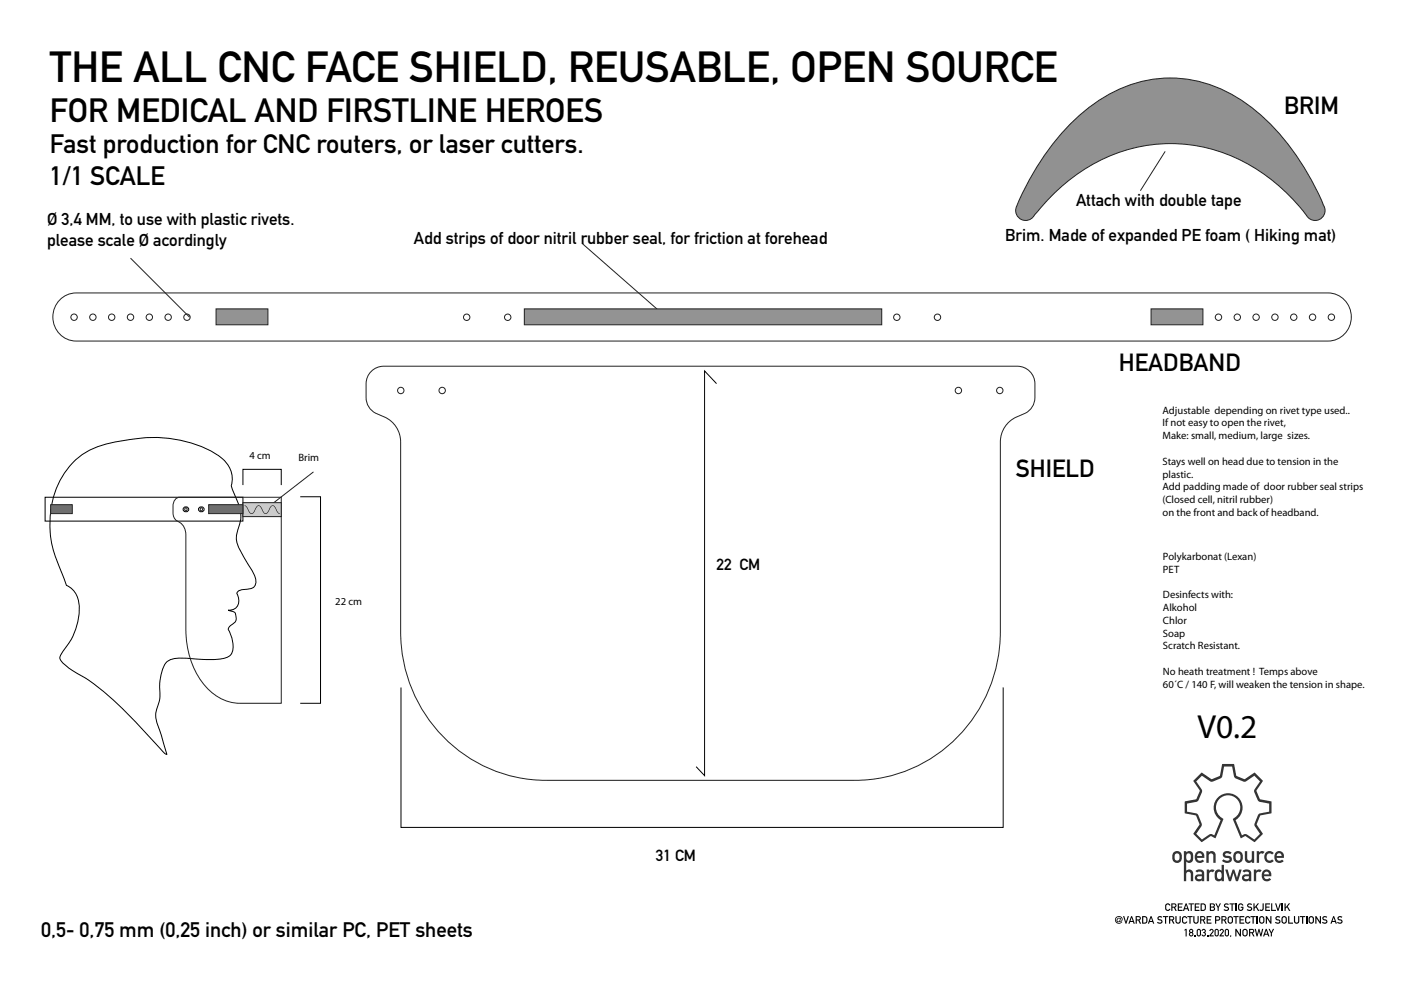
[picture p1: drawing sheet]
<svg xmlns="http://www.w3.org/2000/svg" width="744mm" height="526mm" viewBox="0 0 744 526" stroke-linecap="round" stroke-linejoin="round" font-family="sans-serif">
<!-- layer: Layer 1 -->
<g fill="#333">
<path d="M636 466h3a1.2 1.2 0 0 1-1 1 1.2 1.2 0 0 1-2-1zM636 462l-1 1 1 1 1-1a1.3 1.3 0 0 1 1 0 1.3 1.3 0 0 1 1 1h-2a2 2 0 0 0-2 3 2.1 2.1 0 0 0 4 1h1v-4a2.6 2.6 0 0 0-4-2z" fill-rule="evenodd"/>
<path d="M641 462h2v1l2-1v1a1.2 1.2 0 0 0-2 0 1.2 1.2 0 0 0 0 1v4h-2z" fill-rule="evenodd"/>
<path d="M647 463a1.7 1.7 0 0 1 2 2 1.7 1.7 0 0 1-2 2zM646 462a3 3 0 0 0 2 6l1-1v1h1v-9h-1v4l-1-1z" fill-rule="evenodd"/>
<path d="M651 462h1l2 4 1-4h1l1 4 2-4h1l-2 6h-1l-2-4-1 4h-1z" fill-rule="evenodd"/>
<path d="M661 466h3a1.2 1.2 0 0 1-1 1 1.2 1.2 0 0 1-2-1zM661 462l-1 1 1 1 1-1a1.3 1.3 0 0 1 1 0 1.3 1.3 0 0 1 1 1h-2a2 2 0 0 0-2 3 2.1 2.1 0 0 0 4 1h1v-4a2.6 2.6 0 0 0-4-2z" fill-rule="evenodd"/>
<path d="M666 462h2v1l2-1v1a1.2 1.2 0 0 0-2 0 1.2 1.2 0 0 0 0 1v4h-2z" fill-rule="evenodd"/>
<path d="M672 463h2v1h-2zM672 462a3 3 0 0 0-1 5 3 3 0 0 0 4 1v-1v-1a1.6 1.6 0 0 1-2 1 1.6 1.6 0 0 1-1-1h4a2.7 2.7 0 0 0-1-4 2.7 2.7 0 0 0-3 0z" fill-rule="evenodd"/>
<path d="M625 454a1.7 1.7 0 0 1 2 1 1.7 1.7 0 0 1-2 2l-1-2zM624 453a3 3 0 0 0-1 4 3 3 0 0 0 4 1 3 3 0 0 0 1-4 3 3 0 0 0-4-1z" fill-rule="evenodd"/>
<path d="M637 454h1l1 1h-3zM636 453a3 3 0 0 0-1 4 3 3 0 0 0 4 1l1-1h-1a1.6 1.6 0 0 1-2 0 1.6 1.6 0 0 1-1-1h4a2.7 2.7 0 0 0-1-3 2.7 2.7 0 0 0-3 0z" fill-rule="evenodd"/>
<path d="M641 452h1v1a2.1 2.1 0 0 1 3-1 2.1 2.1 0 0 1 1 2v4h-1v-3a1.2 1.2 0 0 0-1-2 1.4 1.4 0 0 0-2 2v3h-1z" fill-rule="evenodd"/>
<path d="M650 453a4 4 0 0 1 5 0l-1 1h-1a1.1 1.1 0 0 0-1-1 1.1 1.1 0 0 0-1 1 2.4 2.4 0 0 1 3 1 2.4 2.4 0 0 1 0 3 4 4 0 0 1-5-1l1-1 1 1a1.2 1.2 0 0 0 1 0 1.2 1.2 0 0 0 1-1 2.1 2.1 0 0 1-3-1 2.1 2.1 0 0 1 0-2z" fill-rule="evenodd"/>
<path d="M657 454a1.7 1.7 0 0 1 2 1 1.7 1.7 0 0 1-2 2v-2zM656 453a3 3 0 0 0-1 4 3 3 0 0 0 4 1 3 3 0 0 0 1-4 3 3 0 0 0-4-1z" fill-rule="evenodd"/>
<path d="M662 452h1v4a1.2 1.2 0 0 0 1 1 1.2 1.2 0 0 0 1-1v-4h1v6h-1a2.1 2.1 0 0 1-2 0 2.1 2.1 0 0 1-1-2z" fill-rule="evenodd"/>
<path d="M668 452h1v1l2-1 1 1-1 1a1.2 1.2 0 0 0-1-1 1.2 1.2 0 0 0-1 2v3h-1z" fill-rule="evenodd"/>
<path d="M673 453a2.9 2.9 0 0 1 4 0l-1 1a1.7 1.7 0 0 0-2 0 1.7 1.7 0 0 0 0 2 1.7 1.7 0 0 0 2 1h1a3 3 0 0 1-5 1 3 3 0 0 1 1-5z" fill-rule="evenodd"/>
<path d="M679 454h2v1h-3zM678 453a3 3 0 0 0-1 4 3 3 0 0 0 5 1v-1h-1a1.6 1.6 0 0 1-1 0 1.6 1.6 0 0 1-2-1h4a2.7 2.7 0 0 0-1-3 2.7 2.7 0 0 0-3 0z" fill-rule="evenodd"/>
</g>
<g fill="#333">
<path d="M629 452h1v1l2-1a3 3 0 0 1 2 3 3 3 0 0 1-2 3h-2v5a2.1 2.1 0 0 1 3-1 2.1 2.1 0 0 1 1 2v4h-1v-4a1.2 1.2 0 0 0-1-1 1.2 1.2 0 0 0-2 1v4h-1zM631 454h-1a1.6 1.6 0 0 0 0 3 1.6 1.6 0 0 0 3 0v-1a1.7 1.7 0 0 0 0-2 1.7 1.7 0 0 0-2 0z"/>
<path d="M636 415l3-3 5 3 5-2 1-1v-5h5l1 6 5 2h1l5-3 3 3-4 5 2 5 2 1 4 1v4l-5 1-2 6v1l3 4-3 3-5-3-2 1-3-8a8 8 0 0 0 1-12 8 8 0 0 0-11 0 8 8 0 0 0 2 12l-4 8-2-1-4 3-3-3 3-4v-1l-3-6-5-1v-4l5-1 3-5v-1zM634 415l4 5-2 5-6 1v6l5 1 2 5-3 5 4 4 5-3 3 1 4-10a7 7 0 0 1-4-8 7 7 0 0 1 9-4 7 7 0 0 1 4 8l-4 4 4 10 3-1 5 3 4-4-3-5 2-5 6-1v-6l-6-1-2-5 3-5-4-4-6 3-4-2-1-6h-6l-2 6-4 2-6-4z"/>
</g>
<path d="M69 137l32 32zM310 129l42 38z" fill="#000" stroke="#231f20" stroke-width=".53"/>
<g fill="#000">
<path d="M626 480h2h-2v2h2h-2v1h2v1h-2zM635 480h2h-2v2h2h-2v1h2v1h-2zM657 480v4zM666 480h1v2l1-2h1l-1 2 1 2h-1l-1-2v1v1h-1zM672 480h3h-2v2h2h-2v1h2v1h-3zM675 480h1v3h2v1h-3zM678 480l1 3 1-3h1l-2 4zM681 480h1v4h-1zM683 480v2l2-2h1l-2 2 2 2h-1l-1-2-1 1v1zM597 487l1 3 1-3h1l-1 4h-1zM615 487h1h2h-1a.7 .7 0 0 0-1 0 .7 .7 0 0 0 0 1 .7 .7 0 0 0 1 0 1.5 1.5 0 0 1 0 3 1.4 1.4 0 0 1-2-1 1 1 0 0 0 2 0 .8 .8 0 0 0 0-1h-1a1.2 1.2 0 0 1-1-1 1.2 1.2 0 0 1 0-1zM618 487h3h-1v4h-1v-4h-1z"/>
<path d="M620 480a1.4 1.4 0 0 1 1 0 1.4 1.4 0 0 1 1 1h-1a1.1 1.1 0 0 0-1 1 1.1 1.1 0 0 0 1 1h1a1.6 1.6 0 0 1-2 1 1.6 1.6 0 0 1-1-3zM625 487v2a.8 .8 0 0 0 1 1 .8 .8 0 0 0 1-1v-2v2a1.4 1.4 0 0 1-1 2 1.4 1.4 0 0 1-1-2zM629 494l2-1v4h-1v-3h-1zM628 487a1.4 1.4 0 0 1 2 0 1.4 1.4 0 0 1 1 1h-1a1.1 1.1 0 0 0-1 1 1.1 1.1 0 0 0 1 1h1a1.6 1.6 0 0 1-2 0 1.6 1.6 0 0 1-1-2zM631 487h3h-1v4h-1v-4h-1zM632 480h2h-1v4v-4h-1zM634 487h1v2a.8 .8 0 0 0 1 1 .8 .8 0 0 0 0-1v-2h1v2a1.4 1.4 0 0 1-1 2 1.4 1.4 0 0 1-2-2zM639 494a1.1 1.1 0 0 1 1 0 1.1 1.1 0 0 1 0 1 1.2 1.2 0 0 1 0 2 1.2 1.2 0 0 1-2-1h1a.7 .7 0 0 0 1 1 .6 .6 0 0 0 0-1 .6 .6 0 0 0-1 0l1-2h-1zM641 487h3h-2v1h1v1h-1v1h2v1h-3zM643 494a1.2 1.2 0 0 1 2 0 1.2 1.2 0 0 1 0 1l-2 2h2h-2l1-2v-1l-1 1zM646 480l1 2 1-2h1l-1 2v2h-1v-2zM649 494a1.2 1.2 0 0 1 1 0 1.2 1.2 0 0 1 0 1l-1 2h1h-2l2-2-1-1-1 1z"/>
<path d="M651 480h1h1l-1 1a.7 .7 0 0 0-1 0 .7 .7 0 0 0 1 1 1.4 1.4 0 0 1 1 2 1.4 1.4 0 0 1-2 0l-1-1h1a.8 .8 0 0 0 1 0 .8 .8 0 0 0 0-1 1.2 1.2 0 0 1-1 0 1.2 1.2 0 0 1 0-2zM654 497v1zM653 480h3h-1v4h-1v-4h-1zM656 493h1l2 3v-3v4l-2-2v2h-1zM655 487h3h-1v4v-4h-2zM659 487h2h-2v1h2v1h-2v1h2v1h-2zM658 480a1.4 1.4 0 0 1 2 0 1.4 1.4 0 0 1 1 1h-1a1.2 1.2 0 0 0-2 1 1.2 1.2 0 0 0 2 1v-1h-1h2a1.6 1.6 0 0 1-2 2 1.6 1.6 0 0 1-1-3zM663 480h1h1v1a.7 .7 0 0 0-1 0 .7 .7 0 0 0-1 0 .7 .7 0 0 0 1 1 1.4 1.4 0 0 1 1 2 1.4 1.4 0 0 1-2 0l-1-1h1a.8 .8 0 0 0 1 0 .8 .8 0 0 0 1-1h-1a1.2 1.2 0 0 1-1 0 1.2 1.2 0 0 1 0-2zM662 487a1.4 1.4 0 0 1 1 0 1.4 1.4 0 0 1 1 1 1.1 1.1 0 0 0-2 1 1.1 1.1 0 0 0 2 1 1.6 1.6 0 0 1-2 0 1.6 1.6 0 0 1 0-2zM665 487h2h-1v4v-4h-1zM667 493l1 3 1-3 1 3 1-3-1 4-1-2-1 2zM668 487v4z"/>
<path d="M671 480h1v3a1.3 1.3 0 0 1-1 1 1.3 1.3 0 0 1-2-1h2zM673 487l2 3v-3h1v4h-1l-2-3v3zM674 493h1l1 2v-2h1l-1 3v1h-1v-1zM678 487h1h1a.7 .7 0 0 0-1 0 .7 .7 0 0 0-1 1 .7 .7 0 0 0 1 0 1.6 1.6 0 0 1 1 3 1.4 1.4 0 0 1-2-1 .8 .8 0 0 0 1 0 .8 .8 0 0 0 1-1h-1a1.2 1.2 0 0 1-1-1 1.2 1.2 0 0 1 0-1zM685 487v3h2v1h-2zM688 487v2a.8 .8 0 0 0 1 1 .8 .8 0 0 0 1-1v-2v2a1.4 1.4 0 0 1-1 2 1.4 1.4 0 0 1-1-2zM691 487h3h-1v4h-1v-4h-1zM694 487h1v4h-1zM699 487h1l1 3v-3h1v4h-1l-1-3v3h-1zM703 487h1h1h-1a.7 .7 0 0 0-1 1 .7 .7 0 0 0 1 0 1.6 1.6 0 0 1 1 3 1.4 1.4 0 0 1-2-1h-1h1a.8 .8 0 0 0 1 0 .8 .8 0 0 0 1-1h-1a1.2 1.2 0 0 1-1-1 1.2 1.2 0 0 1 0-1zM711 487h1h1a.7 .7 0 0 0-1 0 .7 .7 0 0 0-1 1 .7 .7 0 0 0 1 0 1.6 1.6 0 0 1 1 3 1.4 1.4 0 0 1-2-1 .8 .8 0 0 0 1 0 .8 .8 0 0 0 1-1h-1a1.2 1.2 0 0 1-1-1 1.2 1.2 0 0 1 0-1z"/>
<path d="M594 489a.8 .8 0 0 0 1 0 .8 .8 0 0 0-1 0zM593 487a1.8 1.8 0 0 1 3 0 1.8 1.8 0 0 1-1 3 1.1 1.1 0 0 1-2-1 1.1 1.1 0 0 1 1-1 1.1 1.1 0 0 1 1 0h1l-1 1a1.2 1.2 0 0 0 1-1 1.2 1.2 0 0 0-1-1 1.8 1.8 0 0 0-2 3 1.7 1.7 0 0 0 3 0 2.1 2.1 0 0 1-3 0 2.1 2.1 0 0 1 0-3z"/>
<path d="M601 488v1h1zM601 487h1l1 4h-1v-1h-1l-1 1z"/>
<path d="M604 487v1h2l-1-1zM603 487h3v1l-1 1 1 2-1-2h-1v2h-1z"/>
<path d="M608 487v3a1.4 1.4 0 0 0 1-1 1.4 1.4 0 0 0-1-2zM607 487h1a2.1 2.1 0 0 1 2 2 2.1 2.1 0 0 1-2 2h-1z"/>
<path d="M612 488l-1 1h1zM611 487h1l1 4-1-1h-1v1h-1z"/>
<path d="M622 487v1h1v-1zM621 487h3v1l-1 1 1 2h-1v-2h-1v2h-1z"/>
<path d="M623 480v2l2-1h-1zM622 480h3v1l-1 1 1 2-1-2h-1v2h-1z"/>
<path d="M630 481v1h1zM630 480h1l1 4h-1v-1h-1l-1 1z"/>
<path d="M632 495a1 1 0 0 0 2 0 1 1 0 0 0-2 0zM632 496a1 1 0 0 0 2 0 1 1 0 0 0-2 0zM632 494a1.3 1.3 0 0 1 2 0 1.3 1.3 0 0 1 0 2 1.2 1.2 0 0 1 0 1 1.2 1.2 0 0 1-2 0 1.2 1.2 0 0 1 0-2z"/>
<path d="M637 494v3l1-3zM636 494a1.1 1.1 0 0 1 1-1 1.1 1.1 0 0 1 1 2v1a1.1 1.1 0 0 1-1 2 1.1 1.1 0 0 1-1-2z"/>
<path d="M638 487v1h2v-1zM638 487h2v1v1l1 2h-1l-1-2h-1v2z"/>
<path d="M639 480v3a1.4 1.4 0 0 0 1-1 1.4 1.4 0 0 0-1-2zM638 480h1a2.1 2.1 0 0 1 2 2 2.1 2.1 0 0 1-2 2h-1z"/>
<path d="M644 482v1a.6 .6 0 0 0 1 0 .7 .7 0 0 0-1-1zM644 480v2l1-1zM643 480h1a1.1 1.1 0 0 1 2 1 1 1 0 0 1-1 1 1.1 1.1 0 0 1 1 1 1.1 1.1 0 0 1-1 1h-2z"/>
<path d="M646 487v2l2-1v-1zM646 487h2a1.2 1.2 0 0 1 0 1 1.2 1.2 0 0 1-1 1h-1v2z"/>
<path d="M646 494v3h1v-3zM646 494a1.1 1.1 0 0 1 1-1 1.1 1.1 0 0 1 1 2v1a1.1 1.1 0 0 1-1 2 1.4 1.4 0 0 1-2-2z"/>
<path d="M650 487v1h1v-1zM649 487h3v1l-1 1 1 2h-1l-1-2v2h-1z"/>
<path d="M652 494l-1 3h1v-3zM651 494a1.1 1.1 0 0 1 1-1 1.1 1.1 0 0 1 1 2v1a1.1 1.1 0 0 1-1 2 1.1 1.1 0 0 1-1-2z"/>
<path d="M653 488a1.1 1.1 0 0 0 0 2 1.1 1.1 0 0 0 2 0 1.1 1.1 0 0 0 0-2l-1-1zM653 487a1.8 1.8 0 0 1 2 2 1.8 1.8 0 0 1-2 1z"/>
<path d="M661 494v1a1.1 1.1 0 0 0 0 2 1.1 1.1 0 0 0 1 0 1.1 1.1 0 0 0 0-2v-1zM661 494a1.8 1.8 0 0 1 2 1 1.8 1.8 0 0 1-2 2z"/>
<path d="M664 494v1h2v-1zM664 493l2 1v1v1l1 1h-1l-1-1h-1v1z"/>
<path d="M670 488a1.1 1.1 0 0 0 0 2 1.1 1.1 0 0 0 1 0 1.1 1.1 0 0 0 0-2v-1zM669 487a1.8 1.8 0 0 1 3 2 1.8 1.8 0 0 1-3 1z"/>
<path d="M673 494l-1 2h1zM673 493l2 4h-1h-2h-1z"/>
<path d="M682 488a1.1 1.1 0 0 0 0 2 1.1 1.1 0 0 0 1 0 1.1 1.1 0 0 0 0-2v-1zM681 487a1.8 1.8 0 0 1 3 2 1.8 1.8 0 0 1-3 1z"/>
<path d="M696 488a1.1 1.1 0 0 0 0 2 1.1 1.1 0 0 0 2 0 1.1 1.1 0 0 0 0-2l-1-1zM696 487a1.8 1.8 0 0 1 2 2 1.8 1.8 0 0 1-2 1z"/>
<path d="M709 488l-1 1h1zM708 487h1l1 4-1-1h-1v1h-1z"/>
</g>
<path d="M381 204l-7-7v215l-4-5M213 365v75h320v-75" fill="none" stroke="#000" stroke-width=".53"/>
<g fill="none" stroke="#231f20" stroke-width=".53">
<path d="M32 159l5-3h3h666a13 13 0 0 1 12 12 13 13 0 0 1-12 13h-666a13 13 0 0 1-11-8 13 13 0 0 1 3-14zM197 198l3-3h4h337a9 9 0 0 1 9 9v7a9 9 0 0 1-5 9l-5 2a14 14 0 0 0-8 13v101a78 78 0 0 1-79 79h-161a78 78 0 0 1-79-79v-101a14 14 0 0 0-9-13l-4-2a9 9 0 0 1-5-9v-8v-2z"/>
<circle cx="39" cy="169" r="1.7"/>
<circle cx="49" cy="169" r="1.7"/>
<circle cx="59" cy="169" r="1.7"/>
<circle cx="69" cy="169" r="1.7"/>
<circle cx="79" cy="169" r="1.7"/>
<circle cx="89" cy="169" r="1.7"/>
<circle cx="99" cy="169" r="1.7"/>
<circle cx="248" cy="169" r="1.7"/>
<circle cx="270" cy="169" r="1.7"/>
<circle cx="477" cy="169" r="1.7"/>
<circle cx="498" cy="169" r="1.7"/>
<circle cx="648" cy="169" r="1.7"/>
<circle cx="658" cy="169" r="1.7"/>
<circle cx="668" cy="169" r="1.7"/>
<circle cx="678" cy="169" r="1.7"/>
<circle cx="688" cy="169" r="1.7"/>
<circle cx="698" cy="169" r="1.7"/>
<circle cx="708" cy="169" r="1.7"/>
<circle cx="213" cy="207" r="1.7"/>
<circle cx="235" cy="207" r="1.7"/>
<circle cx="509" cy="207" r="1.7"/>
<circle cx="531" cy="207" r="1.7"/>
</g>
<g fill="#919396" stroke="#231f20" stroke-width=".53">
<path d="M279 164h190v9h-190z"/>
<path d="M612 164h27v9h-27z"/>
<path d="M115 164h27v9h-27z"/>
</g>
<g fill="none" stroke="#000" stroke-width=".53">
<path d="M40 245a50 50 0 0 1 30-12 63 63 0 0 1 49 11 14 14 0 0 1 4 14l1 3a24 24 0 0 1 3 18 15 15 0 0 0 2 17l4 5a10 10 0 0 1 2 11l-2 1a7 7 0 0 0-7 2 5 5 0 0 1 1 6 5 5 0 0 1-6 3 4 4 0 0 1 4 4 4 4 0 0 1-3 5 2 2 0 0 0 0 3 12 12 0 0 1 0 12 36 36 0 0 1-19 2h-2a16 16 0 0 0-13 2 33 33 0 0 0-3 19v1a17 17 0 0 0 0 18l4 11-2-1-5-5a170 170 0 0 0-41-37l-4-3a10 10 0 0 1-5-6v-1a42 42 0 0 0 10-21 14 14 0 0 0-7-16 108 108 0 0 1-8-28 47 47 0 0 1 13-38zM129 258v-9h20v9M24 264h105v13h-105zM160 264h10v110h-10"/>
<circle cx="99" cy="271" r="1.4"/>
<circle cx="107" cy="271" r="1.4"/>
</g>
<g fill="none" stroke="#231f20" stroke-width=".53">
<path d="M93 265l2-1h54v110h-21a28 28 0 0 1-25-20 51 51 0 0 1-4-20v-50a8 8 0 0 0-6-8l-1-2v-5v-2z"/>
<circle cx="99" cy="271" r=".7"/>
<circle cx="107" cy="271" r=".7"/>
</g>
<path d="M143 269l24-18z" fill="#000" stroke="#231f20" stroke-width=".53"/>
<path d="M129 267h20v7h-20z" fill="#cdced0" stroke="#231f20" stroke-width=".53"/>
<path d="M569 65a72 72 0 0 1 65-22 90 90 0 0 1 56 41 103 103 0 0 1 14 27 5 5 0 0 1-4 6 5 5 0 0 1-6-3 90 90 0 0 0-86-37 98 98 0 0 0-60 39 5 5 0 0 1-6 0 5 5 0 0 1-2-6 140 140 0 0 1 29-45z" fill="#8f9194"/>
<path d="M569 65a72 72 0 0 1 65-22 90 90 0 0 1 56 41 103 103 0 0 1 14 27 5 5 0 0 1-4 6 5 5 0 0 1-6-3 90 90 0 0 0-86-37 98 98 0 0 0-60 39 5 5 0 0 1-6 0 5 5 0 0 1-2-6 140 140 0 0 1 29-45z" fill="none" stroke="#231f20" stroke-width=".53"/>
<path d="M619 80l-13 21z" fill="#000" stroke="#231f20" stroke-width=".53"/>
<g fill="#717375" stroke="#231f20" stroke-width=".53">
<path d="M111 268h18v5h-18z"/>
<path d="M27 268h11v5h-11z"/>
</g>
<path d="M130 268l2 2a2.2 2.2 0 0 0 2 2l1-1a2.1 2.1 0 0 1 1-2 2.1 2.1 0 0 1 3 1 2.2 2.2 0 0 0 3 2l1-1a2.1 2.1 0 0 1 1-2 2.1 2.1 0 0 1 2 1l2 2 1 1a2.2 2.2 0 0 1-3-3 1.6 1.6 0 0 0-1-1 1.6 1.6 0 0 0-2 2 2 2 0 0 1-2 2 2 2 0 0 1-2-2 1.7 1.7 0 0 0-2-2 1.7 1.7 0 0 0-1 2 2 2 0 0 1-2 2 2 2 0 0 1-2-2z" fill="#231f20"/>
<text font-size="22.8" x="27" y="43">THE ALL CNC FACE SHIELD, REUSABLE, OPEN SOURCE</text>
<text font-size="17.8" x="636" y="392">V0.2</text>
<text font-size="17.7" x="27" y="65">FOR MEDICAL AND FIRSTLINE HEROES</text>
<g font-size="14">
<text x="27" y="81">Fast production for CNC routers, or laser cutters.</text>
<text x="27" y="98">1/1 SCALE</text>
</g>
<g font-size="13">
<text x="682" y="61">BRIM</text>
<text x="595" y="197">HEADBAND</text>
<text x="540" y="254">SHIELD</text>
</g>
<text font-size="11" x="22" y="498">0,5- 0,75 mm (0,25 inch) or similar PC, PET sheets</text>
<g font-size="9">
<text x="572" y="109">Attach with double tape</text>
<text x="25" y="120">Ø 3,4 MM, to use with plastic rivets.</text>
<text x="25" y="131">please scale Ø acordingly</text>
<text x="220" y="129">Add strips of door nitril rubber seal, for friction at forehead</text>
<text x="534" y="128">Brim. Made of expanded PE foam ( Hiking mat)</text>
</g>
<g font-size="8.5">
<text x="381" y="303">22 CM</text>
<text x="349" y="457">31 CM</text>
</g>
<g font-size="5.7">
<text x="618" y="220">Adjustable depending on rivet type used..</text>
<text x="618" y="227">If not easy to open the rivet,</text>
<text x="618" y="233">Make: small, medium, large sizes.</text>
<text x="133" y="244">4 cm</text>
<text x="159" y="245">Brim</text>
<text x="618" y="247">Stays well on head due to tension in the</text>
<text x="618" y="254">plastic.</text>
<text x="618" y="260">Add padding made of door rubber seal strips</text>
<text x="618" y="267">(Closed cell, nitril rubber)</text>
<text x="618" y="274">on the front and back of headband.</text>
<text x="618" y="298">Polykarbonat (Lexan)</text>
<text x="618" y="304">PET</text>
<text x="618" y="318">Desinfects with:</text>
<text x="178" y="321">22 cm</text>
<text x="618" y="325">Alkohol</text>
<text x="618" y="331">Chlor</text>
<text x="618" y="338">Soap</text>
<text x="618" y="345">Scratch Resistant.</text>
<text x="618" y="359">No heath treatment ! Temps above</text>
<text x="618" y="365">60´C / 140 F, will weaken the tension in shape.</text>
</g>
</svg>
